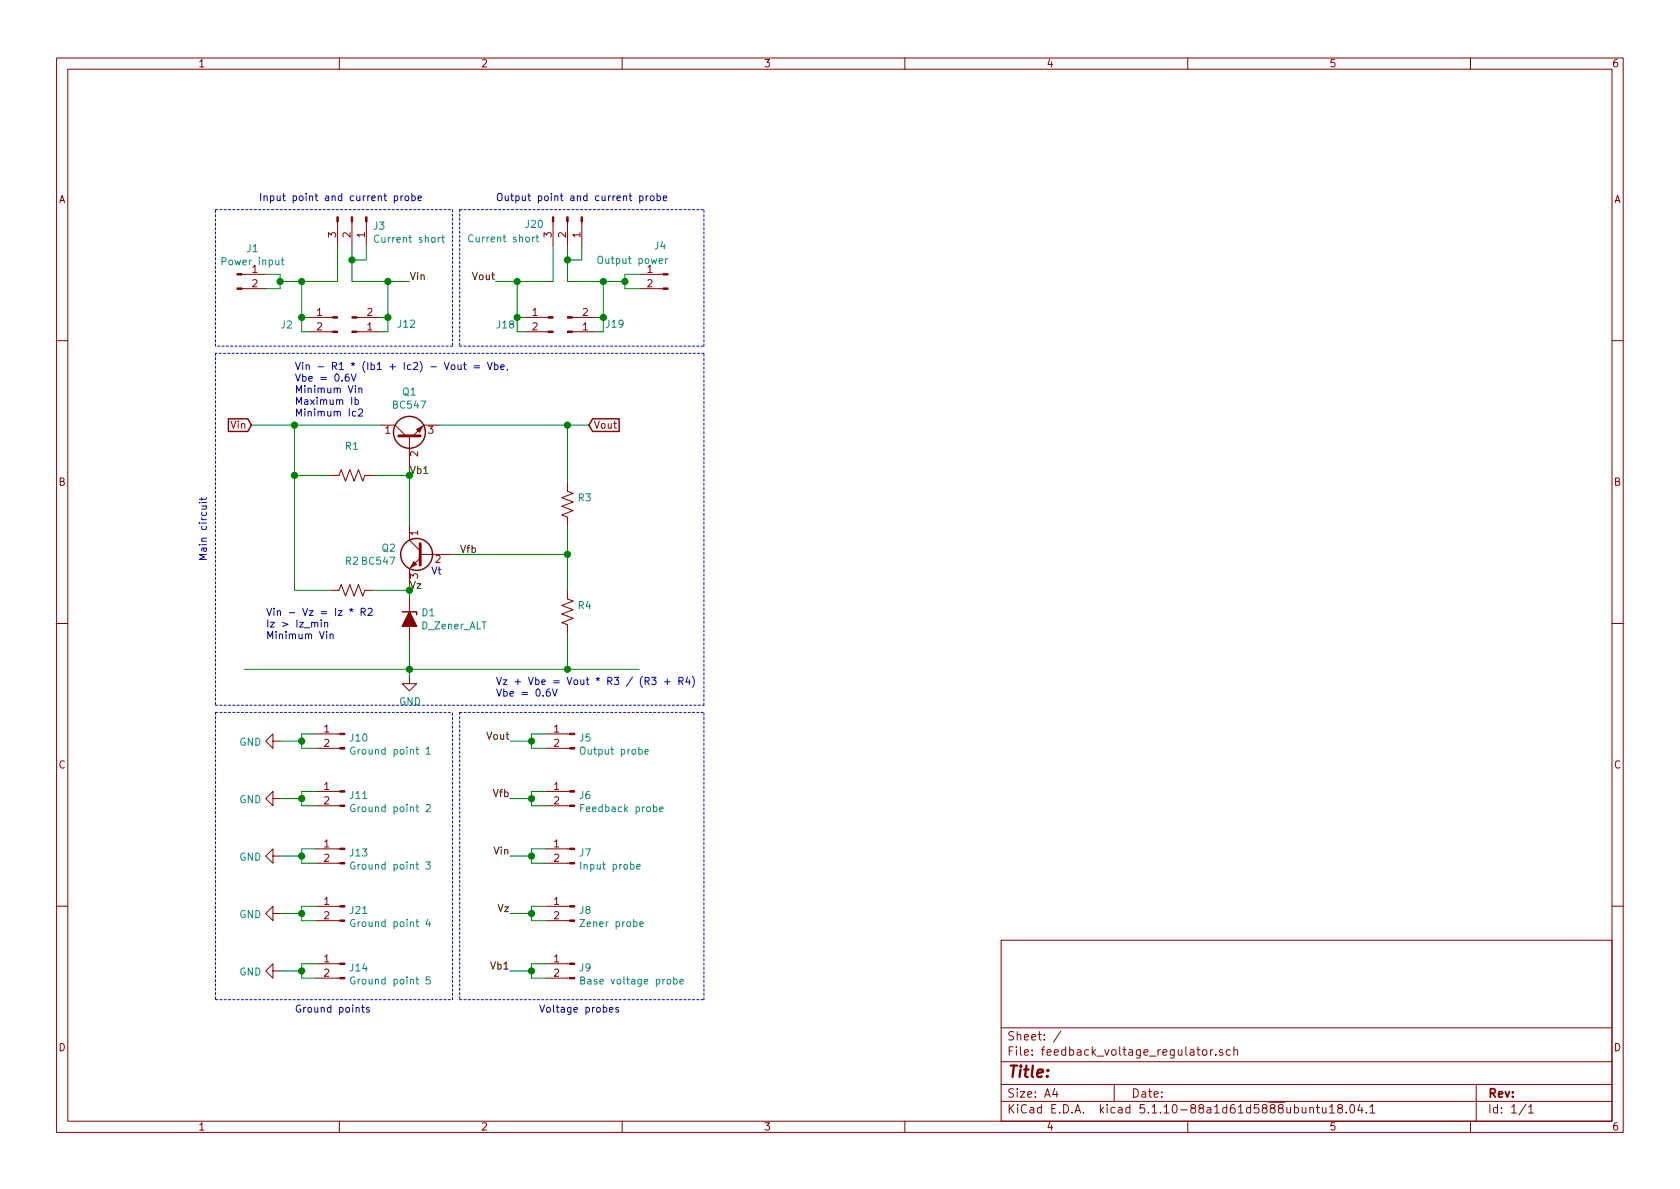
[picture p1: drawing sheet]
<svg xmlns="http://www.w3.org/2000/svg" width="297mm" height="210mm" viewBox="0 0 297 210" stroke-linecap="round" stroke-linejoin="round" font-family="sans-serif">
<g fill="none" stroke="#840000" stroke-width=".18">
<path d="M10 10.3h277v189.9h-277zM12 12.2h273v186.1h-273zM60 10.3v1.9M110 10.3v1.9M160 10.3v1.9M210 10.3v1.9M260 10.3v1.9M59.7 39.2v4.2M62.2 39.2v4.2M64.8 39.2v4.2M97.8 39.2v4.2M100.3 39.2v4.2"/>
<path d="M102.9 39.2v4.2M42.8 51h4.2M42.8 48.5h4.2M54.6 56.1h4.2M54.6 58.7h4.2M63.1 56.1h4.2M63.1 58.7h4.2M92.7 56.1h4.2M92.7 58.7h4.2M101.2 56.1h4.2M101.2 58.7h4.2M113 51h4.2"/>
<path d="M113 48.5h4.2M10 60.2h2M67.3 75.2h2.5l2 1.9M72.4 77.1v5.7M77.5 75.2h-2.6l-1.9 1.9M285 60.2h2M58.4 84.1h1.5l.4-1 .8 2 .7-2 .8 2 .8-2 .7 2 .4-1h1.5M72.4 93v2.5l1.9 1.9M74.3 98.7l-1.9 1.9v2.5M74.3 98h5.7M100.3 85.3v1.6l1 .3-2 .8 2 .8-2 .7 2 .8-2 .8 1 .3v1.6M10 110.3h2"/>
<path d="M58.4 104.4h1.5l.4-1 .8 2 .7-2 .8 2 .8-2 .7 2 .4-1h1.5M72.4 119.6v1.3h1.3l-1.3 1.3-1.3-1.3h1.3M72.4 105.7v7.6M100.3 104.4v1.5l1 .4-2 .8 2 .7-2 .8 2 .7-2 .8 1 .4v1.5M285 110.3h2M48.3 131.1v-1.3l-1.3 1.3 1.3 1.2v-1.2h1.2M55.9 139.9h4.2M55.9 132.3h4.2M55.9 129.8h4.2M96.5 139.9h4.2M96.5 132.3h4.2M96.5 129.8h4.2"/>
<path d="M48.3 151.4v-1.3l-1.3 1.3 1.3 1.2v-1.2h1.2M48.3 141.2v-1.3l-1.3 1.3 1.3 1.3v-1.3h1.2M55.9 152.6h4.2M55.9 150.1h4.2M55.9 142.5h4.2M96.5 152.6h4.2M96.5 150.1h4.2M96.5 142.5h4.2M10 160.2h2M48.3 171.7v-1.3l-1.3 1.3 1.3 1.3v-1.3h1.2M48.3 161.5v-1.2l-1.3 1.2 1.3 1.3v-1.3h1.2M55.9 173h4.2"/>
<path d="M55.9 170.4h4.2M55.9 162.8h4.2M55.9 160.3h4.2M96.5 173h4.2M96.5 170.4h4.2M96.5 162.8h4.2M96.5 160.3h4.2M177 166.3h108v32h-108zM285 160.2h2M60 198.3v1.9M110 198.3v1.9M160 198.3v1.9"/>
<path d="M177 194.8h108M177 191.8h108M177 187.8h108M177 181.8h108M186.5 192.5l-.4 1h1M186.8 193v1M187.6 182.3l-1.3 2M197 191.8v3M210 198.3v1.9M212.7 185.7l.2-.1 .4 .1 .1 .6-.1 .2-.4 .1-.2-.1zM214 185.6v1M214.5 185.6l-.4 .1-.1 .2"/>
<path d="M215 186.5v.1M216.2 185.7a.37 .37 0 0 0-.6 .1l.1 .2 .5 .2 .1 .1-.3 .3-.4-.1M217.5 185.7l-.4-.1-.3 .3 .1 .6 .2 .1 .4-.1M218.2 185.7a.37 .37 0 0 1 .6 .1v.8M218.2 185.1v1.5M231.6 196l.2-.2 .4 .1v.9M231.6 195.8v1M232.7 195.8h.6M232.9 195.3v1.3l.4 .2M233.8 195.8l.1 .9 .3 .1 .2-.1M234.4 195.8v1M235.1 195.8l.4-.5v1.5"/>
<path d="M235.1 196.8h.8M236.8 196l-.2-.2v-.3a.48 .48 0 0 1 .6-.1l.2 .2-.2 .3-.5 .1-.2 .3 .1 .4 .2 .1h.3l.3-.3v-.2l-.3-.3M238 196.7v.1M238.8 195.5l.3-.2a.94 .94 0 0 1 0 1.5 .82 .82 0 0 1-.3-1.3zM240.4 195.2l-.3 1.1h.9M240.8 195.8v1M241.6 196.7v.1M242.2 195.8l.4-.5v1.5M242.2 196.8h.9M260 198.3v1.9M261 191.8v6.5M269.8 195.2l-1.2 2"/>
<path d="M270.3 195.8l.4-.5v1.5M270.3 196.8h.8"/>
</g>
<g fill="#840000" stroke="#840000" stroke-width=".18">
<path d="M60.1 152.5h.9v.3h-.9z"/>
<path d="M60.1 150h.9v.2h-.9z"/>
<path d="M100.7 142.4h.9v.2h-.9z"/>
<path d="M100.7 139.8h.9v.3h-.9z"/>
<path d="M60.1 172.8h.9v.3h-.9z"/>
<path d="M60.1 170.3h.9v.3h-.9z"/>
<path d="M100.7 152.5h.9v.3h-.9z"/>
<path d="M100.7 150h.9v.2h-.9z"/>
<path d="M60.1 162.7h.9v.2h-.9z"/>
<path d="M60.1 160.1h.9v.3h-.9z"/>
<path d="M59.6 38.3h.2v.9h-.2z"/>
<path d="M62.1 38.3h.3v.9h-.3z"/>
<path d="M64.6 38.3h.3v.9h-.3z"/>
<path d="M62.2 56h.9v.3h-.9z"/>
<path d="M62.2 58.5h.9v.3h-.9z"/>
<path d="M58.8 58.5h.9v.3h-.9z"/>
<path d="M58.8 56h.9v.3h-.9z"/>
<path d="M73.2 99.3l.5 .5-1.1 .5z"/>
<path d="M73.7 75.9l1-.5-.5 1z"/>
<path d="M100.7 162.7h.9v.2h-.9z"/>
<path d="M100.7 160.1h.9v.3h-.9z"/>
<path d="M60.1 142.4h.9v.2h-.9z"/>
<path d="M60.1 139.8h.9v.3h-.9z"/>
<path d="M100.7 172.8h.9v.3h-.9z"/>
<path d="M100.7 170.3h.9v.3h-.9z"/>
<path d="M60.1 132.2h.9v.3h-.9z"/>
<path d="M60.1 129.7h.9v.2h-.9z"/>
<path d="M41.9 50.9h.9v.3h-.9z"/>
<path d="M41.9 48.4h.9v.2h-.9z"/>
<path d="M117.2 50.9h.9v.3h-.9z"/>
<path d="M117.2 48.4h.9v.2h-.9z"/>
<path d="M97.7 38.3h.2v.9h-.2z"/>
<path d="M100.2 38.3h.3v.9h-.3z"/>
<path d="M102.7 38.3h.3v.9h-.3z"/>
<path d="M96.9 58.5h.9v.3h-.9z"/>
<path d="M96.9 56h.9v.3h-.9z"/>
<path d="M100.3 56h.9v.3h-.9z"/>
<path d="M100.3 58.5h.9v.3h-.9z"/>
<path d="M100.7 132.2h.9v.3h-.9z"/>
<path d="M100.7 129.7h.9v.2h-.9z"/>
</g>
<g fill="none" stroke="#008484" stroke-width=".18">
<path d="M49.7 46h.5M49.9 45.6v1.1l.3 .1M77.9 42l-.4 .2M78.1 42h.5M78.3 41.6v1.1l.3 .1M94.5 41.9l-.3 .3M94.8 41.9h.4M94.9 41.5v1.1l.3 .2M117.7 45.7v.9M118.1 45.7l-.4 .3M62.7 132.2a.59 .59 0 0 0-.7 .5 .59 .59 0 0 0 .7 .6l.1-.5h-.3M75.3 132.5l.4-.4v1.3"/>
<path d="M75.3 133.4h.8M114 132.9l.6-.1v-.2l-.4-.1-.2 .2 .1 .6h.5M62.7 152.5a.59 .59 0 0 0-.7 .6 .59 .59 0 0 0 .7 .5l.1-.4h-.3M62.7 142.3a.59 .59 0 0 0-.7 .6 .59 .59 0 0 0 .7 .6l.1-.5h-.3M75.3 152.4h.8l-.5 .5 .4 .1v.6l-.2 .1-.5-.1M75.3 142.4l.5-.1 .2 .1 .1 .2-.1 .2-.7 .7h.8M102.7 142.9h.4M103.3 142.3h-.6v1.2M112.6 153.3l.6-.1-.1-.3h-.3l-.2 .1v.6h.5M116.6 143.1l.6-.1v-.3h-.4l-.2 .2 .1 .6h.5M62.7 172.8a.59 .59 0 0 0-.7 .6 .59 .59 0 0 0 .7 .6l.1-.5h-.3M62.7 162.7a.59 .59 0 0 0-.7 .5 .59 .59 0 0 0 .7 .6l.1-.5h-.3"/>
<path d="M75.6 162.5l-.3 .9h.8M75.9 163v.8M76 172.7h-.6l-.1 .6 .2-.1 .5 .1v.6l-.2 .1-.5-.1M102.7 173.3h.5l.2-.2-.1-.2-.6-.2v1.3h.5l.2-.1v-.3l-.3-.3M113.1 163.4l.6-.1v-.2l-.4-.1-.2 .2 .1 .6h.5M119.1 173.2h.4l.2 .2-.1 .6h-.5M120.2 173.6l.6-.1v-.3h-.4l-.2 .1 .1 .7h.5"/>
</g>
<g fill="none" stroke="#840000" stroke-width=".25">
<path d="M40.4 74.1h3.4l.6 1.1-.6 1.1h-3.4zM104.8 74.1h4.7v2.2h-4.7l-.7-1.1zM71.1 108.2h2.6v.5"/>
<circle cx="72.4" cy="76.4" r="2.82"/>
<circle cx="73.7" cy="98" r="2.82"/>
</g>
<path d="M70.5 77.1h3.8M74.3 96.1v3.8" fill="none" stroke="#840000" stroke-width=".51"/>
<path d="M72.4 108.2l1.3 2.5h-2.6z" fill="#840000" stroke="#840000" stroke-width=".25"/>
<g fill="none" stroke="#0000c2" stroke-width=".18" stroke-dasharray=".4 .4">
<path d="M38.1 37.1h41.9M80 37.1v24.1M81.3 37.1v24.1M81.3 37.1h43.2M38.1 62.5v62.2M38.1 61.2v-24.1M80 61.2h-41.9M81.3 61.2h43.2M124.5 62.5h-86.4M124.5 61.2v-24.1M38.1 126v50.8M38.1 126h41.9"/>
<path d="M38.1 124.7h86.4M81.3 126v50.8M81.3 126h43.2M124.5 124.7v-62.2M38.1 176.8h41.9M80 176.8v-50.8M81.3 176.8h43.2M124.5 176.8v-50.8"/>
</g>
<g fill="none" stroke="#008400" stroke-width=".18">
<path d="M47 48.5h2.5v2.5h-2.5M53.3 56.1h1.3M53.3 49.8v8.9h1.3M59.7 43.4v6.4h-10.2M62.2 43.4v6.4h10.2M64.8 43.4v2.6h-2.6M67.3 56.1h1.3M68.6 49.8v8.9h-1.3M91.4 56.1h1.3M91.4 49.8v8.9h1.3M97.8 43.4v6.4h-10.2M100.3 43.4v6.4h10.2"/>
<path d="M102.9 43.4v2.6h-2.6M105.4 56.1h1.3M106.7 49.8v8.9h-1.3M113 48.5h-2.5v2.5h2.5M44.4 75.2h22.9M52.1 75.2v29.2h6.3M77.5 75.2h26.6M100.3 75.2v10.1M52.1 84.1h6.3M66 84.1h6.4v8.9M80 98h20.3M100.3 93v11.4"/>
<path d="M43.2 118.4h69.8M66 104.4h6.4v1.3M72.4 113.3v6.3M100.3 112v6.4M49.5 131.1h3.8M55.9 129.8h-2.6v2.5h2.6M55.9 139.9h-2.6v2.6h2.6M90.2 131.1h3.8M96.5 129.8h-2.5v2.5h2.5M96.5 139.9h-2.5v2.6h2.5M49.5 151.4h3.8M49.5 141.2h3.8"/>
<path d="M55.9 150.1h-2.6v2.5h2.6M90.2 151.4h3.8M90.2 141.2h3.8M96.5 150.1h-2.5v2.5h2.5M49.5 161.5h3.8M49.5 171.7h3.8M55.9 160.3h-2.6v2.5h2.6M55.9 170.4h-2.6v2.6h2.6M90.2 161.5h3.8M90.2 171.7h3.8M96.5 160.3h-2.5v2.5h2.5M96.5 170.4h-2.5v2.6h2.5"/>
</g>
<g fill="none" stroke="#0000c2" stroke-width=".18">
<path d="M69.7 34.7l.4-.1 .2 .3-.1 .5h-.5M69.7 34.6v1.3M70.9 34.6v.9M71.2 34.6l-.2 .1-.1 .2M71.7 34.7l.3-.1 .2 .2v.6l-.3 .1-.3-.3zM72.8 34.7l.4-.1 .2 .3-.1 .5h-.5M72.8 34.2v1.3M73.9 35l.6-.1-.1-.2-.3-.1-.2 .2 .1 .6h.4M113.1 34.7l.4-.1 .2 .3-.1 .5h-.5M113.1 34.6v1.3M114.2 34.6v.9M114.6 34.6l-.4 .3"/>
<path d="M115.1 34.7l.3-.1 .2 .3-.1 .5-.3 .1-.2-.3zM116.2 34.7l.3-.1 .3 .3-.1 .5h-.5M116.2 34.2v1.3M117.3 35l.6-.1-.1-.2-.4-.1-.1 .2v.6h.5M61.6 66.1l-.3 .1a.87 .87 0 0 0 0 1.2l.4-.1v-.6l-.4-.1-.3 .3M62.1 66.1l.4 1.3 .5-1.3M62.8 70.7h.3l.3 .2-.1 .6h-.5M62.8 70.3v1.2M62.8 68.2v.1M62.8 68.6v.9M62.9 72.8l-.4-.1-.2 .3 .1 .5h.5M63.4 72.4l.5-.1 .2 .1v.3v.2l-.8 .7h.8"/>
<path d="M63.4 68.8l.2-.2 .3 .1 .1 .8M63.4 68.6v.9M79.9 64.6l.3-.1 .2 .2-.1 .6h-.3l-.2-.1zM81 64.5l.1 .8h.3l.1-.1M81.5 64.5v.8M81.9 64.5h.5M82.1 64.1v1.1l.3 .1M83.8 64.7h1M83.8 65h1M86.2 64.1l.4 1.2 .4-1.2M87.5 64.6l.3-.1 .3 .2-.2 .6h-.4M87.5 64.1v1.2"/>
<path d="M88.5 64.9l.7-.1-.1-.2-.4-.1-.2 .2 .1 .6h.5M89.7 65.3l-.1 .2M35.2 88.9h.2M35.7 89.5h.8M35.7 88.9h.8M35.7 88v.5M36.4 89.5l.1 .2-.1 .3h-.7M36.5 88l-.2 .3h-1.1M55.7 110.2l.1-.1h.3l.1 .8M56.8 109.6v.1M56.8 110.1v.8M57.4 110.2l.2-.1h.3v.8"/>
<path d="M57.4 110.1v.8M57.8 111.7v.1M57.8 112.1v.8M58.4 112.2l.1-.1 .4 .1v.7M58.4 112.1v.8M61.8 107.7l.3 .2 .3-.2M61.9 108.1l.2-.2 .2 .2M62.1 107.6v.3M63.9 108.2l.6-.1v-.4l-.6-.1v1.2M64.2 108.2l.4 .6M65.1 107.7l.5-.1 .2 .3-.8 .9h.8M115.2 119.8h.8l-.4 .5 .3 .1 .1 .4-.3 .3-.5-.2"/>
<path d="M121.6 119.7l-.3 .9h.7M122.4 119.6a1.47 1.47 0 0 1 0 1.9M97.2 121.8l-.4 .1a.87 .87 0 0 0 0 1.2l.5-.1v-.6l-.5-.1-.2 .3M97.7 121.8l.4 1.3 .4-1.3M114.1 120.4l.6-.1v-.4l-.1-.1h-.5v1.3M114.4 120.4l.4 .7M117.5 120.6h1M118 120.1v1M120 120.4l.7-.1v-.4l-.7-.1v1.3M120.3 120.4l.5 .7M121.9 120.2v.9M63.9 178.1h.5"/>
<path d="M64.1 177.7v1.1l.3 .2M65.3 178.2l-.4-.1-.1 .2v.2l.5 .1v.3h-.5M107.8 178.6l.6-.1-.1-.3-.4-.1-.1 .2v.6h.5M109.3 178.2l-.3-.1-.1 .2v.2l.4 .1v.3h-.4"/>
</g>
<g fill="#008400" stroke="#008400" stroke-width=".25">
<circle cx="53.3" cy="131.1" r=".51"/>
<circle cx="49.5" cy="49.8" r=".51"/>
<circle cx="94" cy="131.1" r=".51"/>
<circle cx="72.4" cy="84.1" r=".51"/>
<circle cx="52.1" cy="84.1" r=".51"/>
<circle cx="53.3" cy="141.2" r=".51"/>
<circle cx="110.5" cy="49.8" r=".51"/>
<circle cx="72.4" cy="104.4" r=".51"/>
<circle cx="100.3" cy="118.4" r=".51"/>
<circle cx="106.7" cy="56.1" r=".51"/>
<circle cx="94" cy="151.4" r=".51"/>
<circle cx="53.3" cy="171.7" r=".51"/>
<circle cx="94" cy="141.2" r=".51"/>
<circle cx="53.3" cy="161.5" r=".51"/>
<circle cx="62.2" cy="46" r=".51"/>
<circle cx="68.6" cy="49.8" r=".51"/>
<circle cx="68.6" cy="56.1" r=".51"/>
<circle cx="91.4" cy="56.1" r=".51"/>
<circle cx="53.3" cy="49.8" r=".51"/>
<circle cx="53.3" cy="56.1" r=".51"/>
<circle cx="91.4" cy="49.8" r=".51"/>
<circle cx="94" cy="161.5" r=".51"/>
<circle cx="53.3" cy="151.4" r=".51"/>
<circle cx="100.3" cy="75.2" r=".51"/>
<circle cx="106.7" cy="49.8" r=".51"/>
<circle cx="52.1" cy="75.2" r=".51"/>
<circle cx="94" cy="171.7" r=".51"/>
<circle cx="100.3" cy="46" r=".51"/>
<circle cx="100.3" cy="98" r=".51"/>
<circle cx="72.4" cy="118.4" r=".51"/>
</g>
<text font-size="2.8" fill="#840000" x="178" y="190.5">Title:</text>
<g font-size="2.1" fill="#840000">
<text x="178" y="184">Sheet: /</text>
<text x="178" y="186.7">File: feedback_voltage_regulator.sch</text>
<text x="178" y="196.9">KiCad E.D.A. kicad 5.1.10-88a1d61d5888ubuntu18.04.1</text>
<text x="178" y="194.1">Size: A4</text>
<text x="200" y="194.1">Date:</text>
<text x="263" y="194.1">Rev:</text>
<text x="263" y="196.9">Id: 1/1</text>
</g>
<g font-size="1.8" fill="#840000">
<text x="35" y="11.9">1</text>
<text x="85" y="11.9">2</text>
<text x="135" y="11.9">3</text>
<text x="185" y="11.9">4</text>
<text x="235" y="11.9">5</text>
<text x="285" y="11.9">6</text>
<text x="10.4" y="35.9">A</text>
<text x="285.4" y="35.9">A</text>
<text x="59.4" y="42" transform="rotate(-90 59.4 42)">3</text>
<text x="62" y="42" transform="rotate(-90 62 42)">2</text>
<text x="64.5" y="42" transform="rotate(-90 64.5 42)">1</text>
<text x="97.5" y="42" transform="rotate(-90 97.5 42)">3</text>
<text x="100.1" y="42" transform="rotate(-90 100.1 42)">2</text>
<text x="102.6" y="42" transform="rotate(-90 102.6 42)">1</text>
<text x="44.6" y="48.3">1</text>
<text x="44.6" y="50.8">2</text>
<text x="114.5" y="48.3">1</text>
<text x="114.5" y="50.8">2</text>
<text x="56" y="55.9">1</text>
<text x="56" y="58.4">2</text>
<text x="64.9" y="58.4">1</text>
<text x="64.9" y="55.9">2</text>
<text x="94.1" y="55.9">1</text>
<text x="94.1" y="58.4">2</text>
<text x="103" y="58.4">1</text>
<text x="103" y="55.9">2</text>
<text x="40.9" y="75.8">Vin</text>
<text x="68.1" y="76.7">1</text>
<text x="75.7" y="76.7">3</text>
<text x="104.9" y="75.8">Vout</text>
<text x="73.9" y="80.7" transform="rotate(-90 73.9 80.7)">2</text>
<text x="10.4" y="85.9">B</text>
<text x="285.4" y="85.9">B</text>
<text x="73.9" y="94.7" transform="rotate(-90 73.9 94.7)">1</text>
<text x="77" y="99.6">2</text>
<text x="73.9" y="102.3" transform="rotate(-90 73.9 102.3)">3</text>
<text x="57.3" y="129.5">1</text>
<text x="97.9" y="129.5">1</text>
<text x="10.4" y="135.9">C</text>
<text x="57.3" y="132.1">2</text>
<text x="97.9" y="132.1">2</text>
<text x="285.4" y="135.9">C</text>
<text x="57.3" y="139.7">1</text>
<text x="57.3" y="142.2">2</text>
<text x="97.9" y="139.7">1</text>
<text x="97.9" y="142.2">2</text>
<text x="57.3" y="149.9">1</text>
<text x="97.9" y="149.9">1</text>
<text x="57.3" y="152.4">2</text>
<text x="97.9" y="152.4">2</text>
<text x="57.3" y="160">1</text>
<text x="97.9" y="160">1</text>
<text x="57.3" y="162.6">2</text>
<text x="97.9" y="162.6">2</text>
<text x="57.3" y="170.2">1</text>
<text x="57.3" y="172.7">2</text>
<text x="97.9" y="170.2">1</text>
<text x="97.9" y="172.7">2</text>
<text x="10.4" y="185.9">D</text>
<text x="285.4" y="185.9">D</text>
<text x="35" y="199.9">1</text>
<text x="85" y="199.9">2</text>
<text x="135" y="199.9">3</text>
<text x="185" y="199.9">4</text>
<text x="235" y="199.9">5</text>
<text x="285" y="199.9">6</text>
</g>
<g font-size="1.8" fill="#0000c2">
<text x="45.7" y="35.6">Input point and current probe</text>
<text x="87.6" y="35.6">Output point and current probe</text>
<text x="52.1" y="65.4">Vin - R1 * (Ib1 + Ic2) - Vout = Vbe,</text>
<text x="52.1" y="67.5">Vbe = 0.6V</text>
<text x="52.1" y="69.5">Minimum Vin</text>
<text x="52.1" y="71.6">Maximum Ib</text>
<text x="52.1" y="73.7">Minimum Ic2</text>
<text x="36.6" y="99.3" transform="rotate(-90 36.6 99.3)">Main circuit</text>
<text x="76.2" y="101.6">Vt</text>
<text x="47" y="108.9">Vin - Vz = Iz * R2</text>
<text x="47" y="111">Iz &gt; Iz_min</text>
<text x="47" y="113">Minimum Vin</text>
<text x="87.6" y="121.1">Vz + Vbe = Vout * R3 / (R3 + R4)</text>
<text x="87.6" y="123.2">Vbe = 0.6V</text>
<text x="52.1" y="179.1">Ground points</text>
<text x="95.2" y="179.1">Voltage probes</text>
</g>
<g font-size="1.8" fill="#008484">
<text x="66.1" y="40.6">J3</text>
<text x="93" y="40.3">J20</text>
<text x="39.6" y="46.9">Power input</text>
<text x="43.7" y="44.6">J1</text>
<text x="66.7" y="42.9">Current short</text>
<text x="83.4" y="42.8">Current short</text>
<text x="106.1" y="46.7">Output power</text>
<text x="115.8" y="44.1">J4</text>
<text x="49.7" y="58.1">J2</text>
<text x="70.4" y="58">J12</text>
<text x="87.9" y="58.1">J18</text>
<text x="107.2" y="58">J19</text>
<text x="71.2" y="69.9">Q1</text>
<text x="69.6" y="72.3">BC547</text>
<text x="61.1" y="79.5">R1</text>
<text x="102.3" y="88.7">R3</text>
<text x="61.1" y="99.9">R2 BC547</text>
<text x="67.6" y="97.6">Q2</text>
<text x="102.3" y="107.7">R4</text>
<text x="74.5" y="111.3">D_Zener_ALT</text>
<text x="74.6" y="109">D1</text>
<text x="70.6" y="124.7">GND</text>
<text x="42.3" y="131.9">GND</text>
<text x="62" y="131.1">J10</text>
<text x="102.5" y="131.1">J5</text>
<text x="62.7" y="133.4">Ground point 1</text>
<text x="103" y="133.4">Output probe</text>
<text x="42.3" y="142">GND</text>
<text x="62" y="141.3">J11</text>
<text x="62.7" y="143.6">Ground point 2</text>
<text x="102.5" y="141.3">J6</text>
<text x="103.1" y="143.6">Feedback probe</text>
<text x="42.3" y="152.2">GND</text>
<text x="62" y="151.5">J13</text>
<text x="62.7" y="153.8">Ground point 3</text>
<text x="102.5" y="151.5">J7</text>
<text x="103.1" y="153.8">Input probe</text>
<text x="62" y="161.6">J21</text>
<text x="102.5" y="161.6">J8</text>
<text x="42.3" y="162.4">GND</text>
<text x="62.7" y="163.9">Ground point 4</text>
<text x="103.1" y="163.9">Zener probe</text>
<text x="42.3" y="172.5">GND</text>
<text x="62" y="171.8">J14</text>
<text x="102.5" y="171.8">J9</text>
<text x="62.7" y="174.1">Ground point 5</text>
<text x="103.6" y="174.1">Base voltage probe</text>
</g>
<g font-size="1.8">
<text x="72.4" y="49.5">Vin</text>
<text x="83.7" y="49.5">Vout</text>
<text x="72.4" y="83.8">Vb1</text>
<text x="81.3" y="97.8">Vfb</text>
<text x="72.4" y="104.1">Vz</text>
<text x="86.2" y="130.8">Vout</text>
<text x="87.3" y="141">Vfb</text>
<text x="87.4" y="151.1">Vin</text>
<text x="88.1" y="161.3">Vz</text>
<text x="86.9" y="171.4">Vb1</text>
</g>
</svg>
